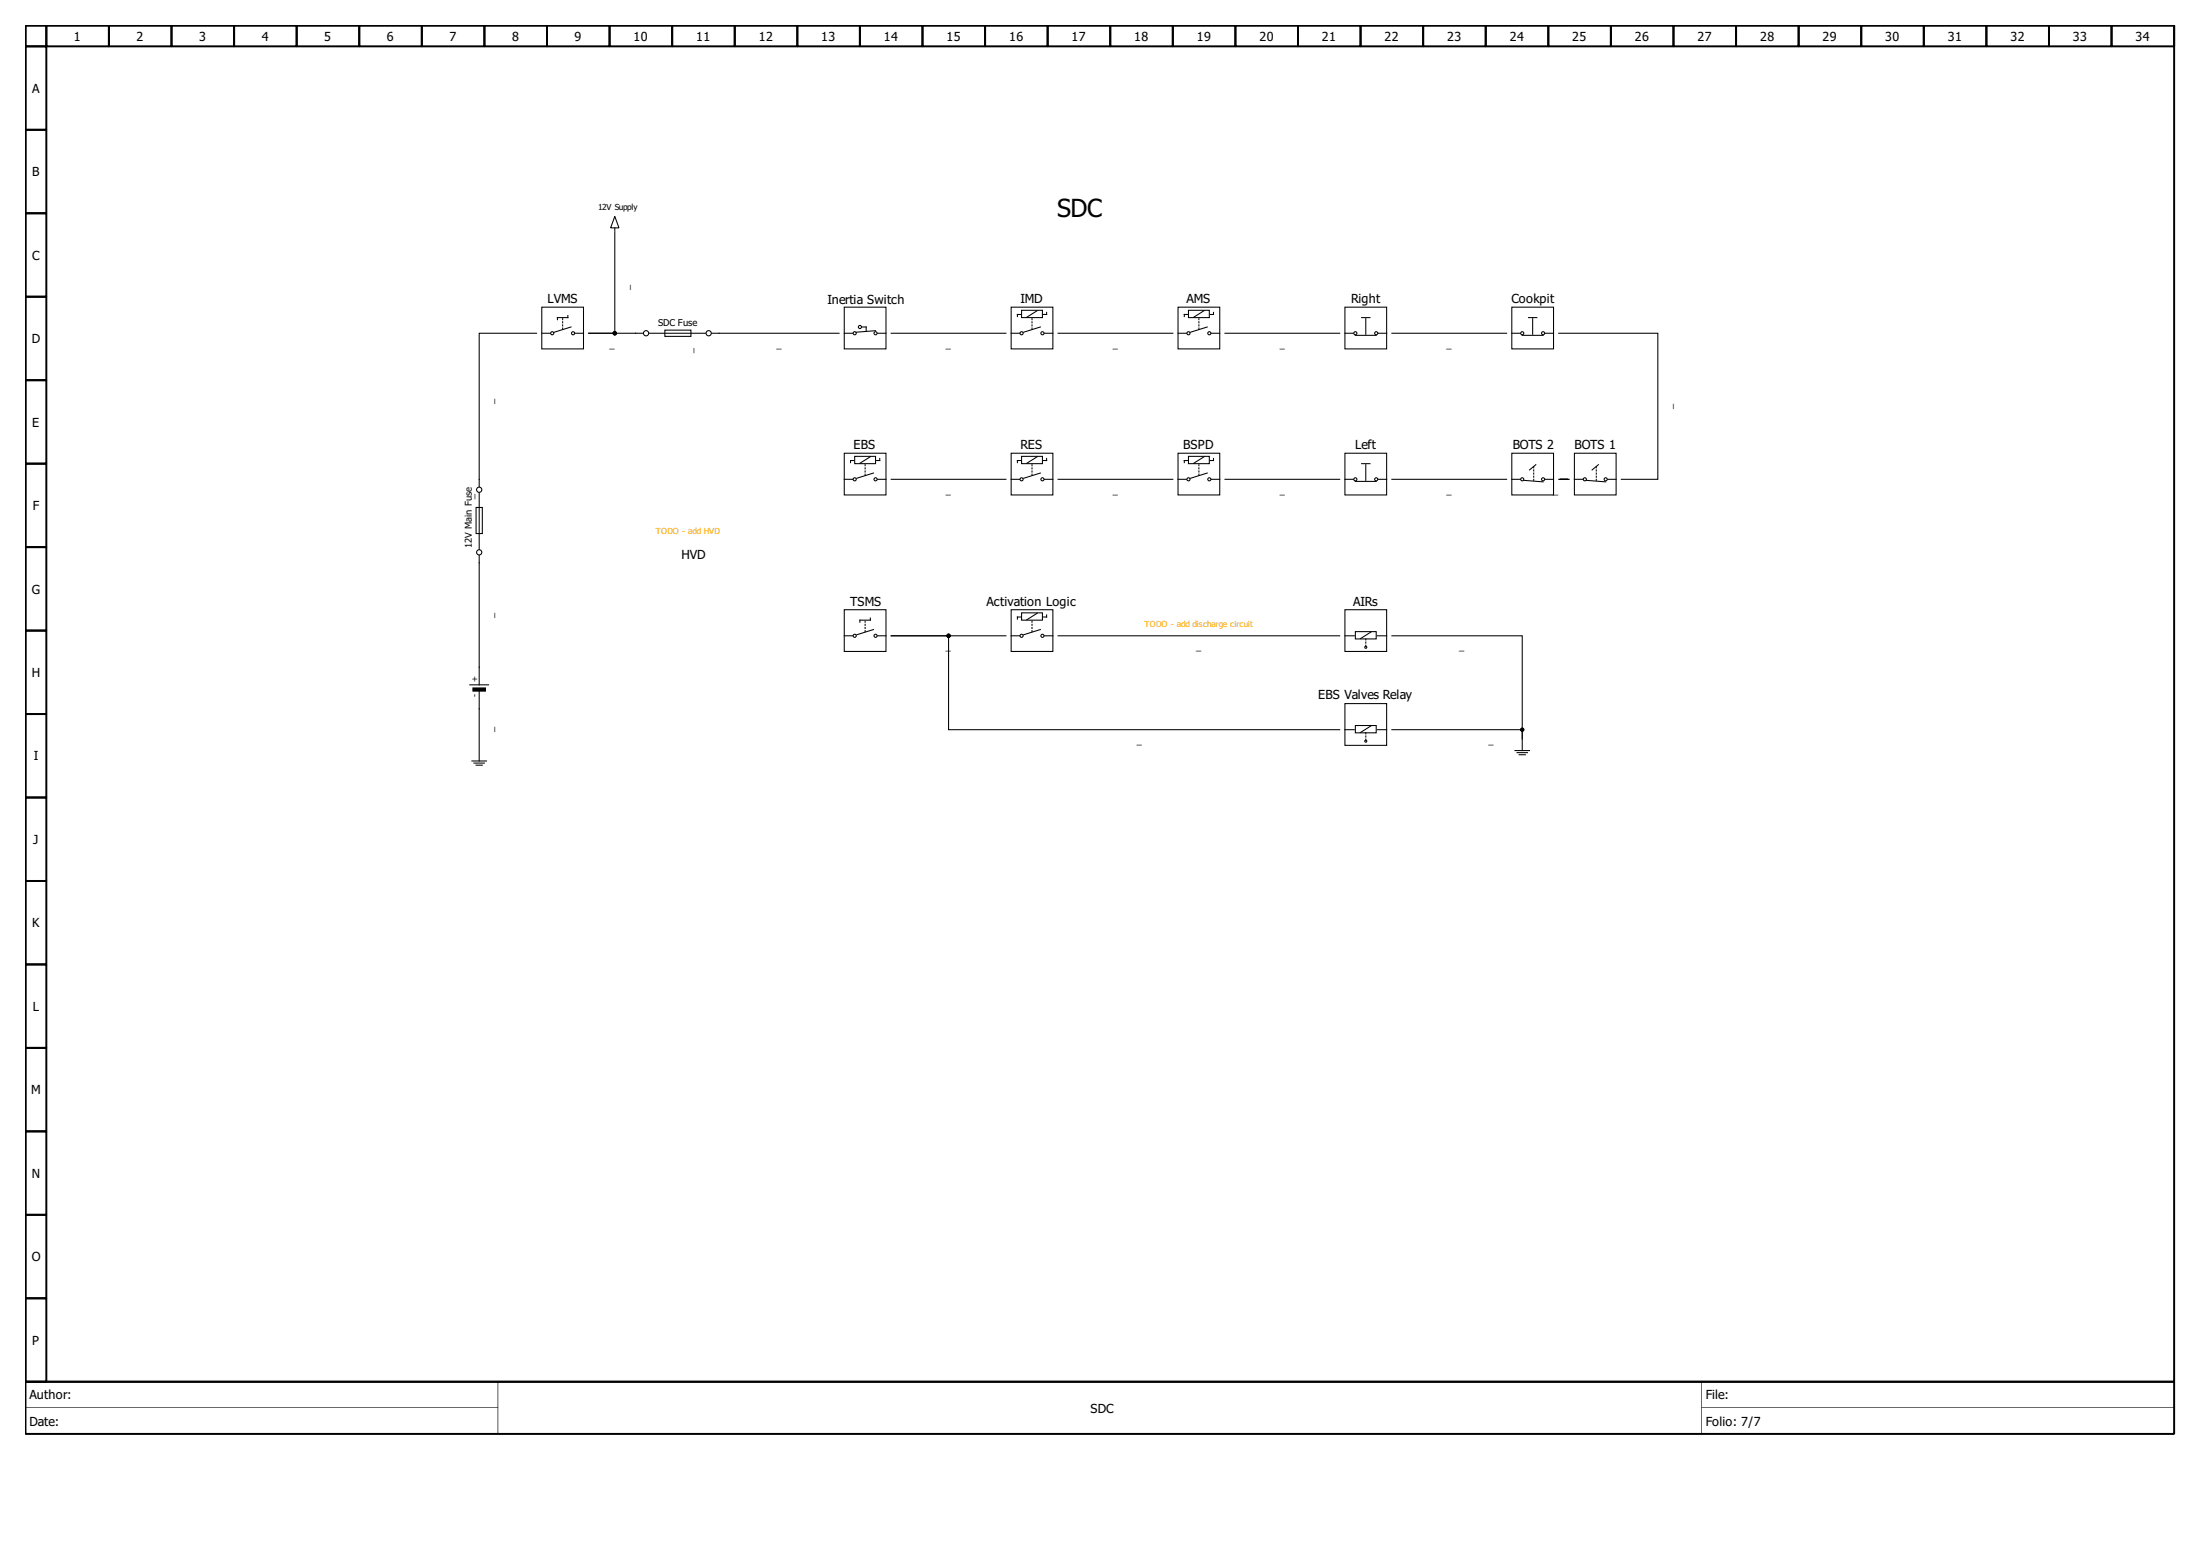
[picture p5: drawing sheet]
<svg xmlns="http://www.w3.org/2000/svg" width="297mm" height="210mm" viewBox="0 0 297 210" stroke-linecap="round" stroke-linejoin="round" font-family="sans-serif">
<g fill="#000">
<path d="M3.4 3.4h290.3v183.1l-.2 .1h-290.1zM3.4 3.4h.2v183.1h-.2v-.1h290.1v.1h-.1v-183.1h.1v.2h-290.1z"/>
<path d="M3.4 3.4h3v2.9l-.1 .1h-2.9zM3.4 3.4h.2v2.9h-.2v-.2h2.9v.2h-.2v-2.9h.2v.2h-2.9z"/>
<path d="M3.4 6.1h2.9l.1 .2v11.2l-.1 .2h-2.9v-.2zM3.4 6.3h.2v11.2h-.2v-.1h2.9v.1h-.2v-11.2h.2v.1h-2.9z"/>
<path d="M3.4 17.4h2.9l.1 .1v11.3l-.1 .1h-2.9v-.1zM3.4 17.5h.2v11.3h-.2v-.1h2.9v.1h-.2v-11.3h.2v.2h-2.9z"/>
<path d="M6.1 3.4h8.6h.1v2.9l-.1 .1h-8.4l-.2-.1zM6.3 3.4h.1v2.9h-.1v-.2h8.4v.2h-.1v-2.9h.1v.2h-8.4z"/>
<path d="M14.6 3.4h8.6h.1v2.9l-.1 .1h-8.5l-.1-.1zM14.7 3.4h.1v2.9h-.1v-.2h8.5v.2h-.2v-2.9h.2v.2h-8.5z"/>
<path d="M23 3.4h8.6h.1v2.9l-.1 .1h-8.4l-.2-.1zM23.2 3.4h.1v2.9h-.1v-.2h8.4v.2h-.1v-2.9h.1v.2h-8.4z"/>
<path d="M31.5 3.4h8.6h.1v2.9l-.1 .1h-8.5l-.1-.1zM31.6 3.4h.1v2.9h-.1v-.2h8.5v.2h-.2v-2.9h.2v.2h-8.5z"/>
<path d="M39.9 3.4h8.6h.1v2.9l-.1 .1h-8.4l-.2-.1zM40.1 3.4h.1v2.9h-.1v-.2h8.4v.2h-.1v-2.9h.1v.2h-8.4z"/>
<path d="M48.4 3.4h8.6h.1v2.9l-.1 .1h-8.5l-.1-.1zM48.5 3.4h.1v2.9h-.1v-.2h8.5v.2h-.2v-2.9h.2v.2h-8.5z"/>
<path d="M56.8 3.4h8.6h.1v2.9l-.1 .1h-8.4l-.2-.1zM57 3.4h.1v2.9h-.1v-.2h8.4v.2h-.1v-2.9h.1v.2h-8.4z"/>
<path d="M65.3 3.4h8.6h.1v2.9l-.1 .1h-8.5l-.1-.1zM65.4 3.4h.1v2.9h-.1v-.2h8.5v.2h-.2v-2.9h.2v.2h-8.5z"/>
<path d="M73.7 3.4h8.6h.1v2.9l-.1 .1h-8.4l-.2-.1zM73.9 3.4h.1v2.9h-.1v-.2h8.4v.2h-.1v-2.9h.1v.2h-8.4z"/>
<path d="M82.2 3.4h8.6h.1v2.9l-.1 .1h-8.5l-.1-.1zM82.3 3.4h.1v2.9h-.1v-.2h8.5v.2h-.2v-2.9h.2v.2h-8.5z"/>
<path d="M90.6 3.4h8.6h.1v2.9l-.1 .1h-8.4l-.2-.1zM90.8 3.4h.1v2.9h-.1v-.2h8.4v.2h-.1v-2.9h.1v.2h-8.4z"/>
<path d="M99.1 3.4h8.6h.1v2.9l-.1 .1h-8.5l-.1-.1zM99.2 3.4h.1v2.9h-.1v-.2h8.5v.2h-.2v-2.9h.2v.2h-8.5z"/>
<path d="M107.5 3.4h8.6h.1v2.9l-.1 .1h-8.4l-.2-.1zM107.7 3.4h.1v2.9h-.1v-.2h8.4v.2h-.1v-2.9h.1v.2h-8.4z"/>
<path d="M116 3.4h8.6h.1v2.9l-.1 .1h-8.5l-.1-.1zM116.1 3.4h.1v2.9h-.1v-.2h8.5v.2h-.2v-2.9h.2v.2h-8.5z"/>
<path d="M124.4 3.4h8.6h.1v2.9l-.1 .1h-8.4l-.2-.1zM124.6 3.4h.1v2.9h-.1v-.2h8.4v.2h-.1v-2.9h.1v.2h-8.4z"/>
<path d="M132.9 3.4h8.6h.1v2.9l-.1 .1h-8.5l-.1-.1zM133 3.4h.1v2.9h-.1v-.2h8.5v.2h-.2v-2.9h.2v.2h-8.5z"/>
<path d="M141.3 3.4h8.6h.1v2.9l-.1 .1h-8.4l-.2-.1zM141.5 3.4h.1v2.9h-.1v-.2h8.4v.2h-.1v-2.9h.1v.2h-8.4z"/>
<path d="M149.8 3.4h8.6h.1v2.9l-.1 .1h-8.5l-.1-.1zM149.9 3.4h.1v2.9h-.1v-.2h8.5v.2h-.2v-2.9h.2v.2h-8.5z"/>
<path d="M158.2 3.4h8.6h.1v2.9l-.1 .1h-8.4l-.2-.1zM158.4 3.4h.1v2.9h-.1v-.2h8.4v.2h-.1v-2.9h.1v.2h-8.4z"/>
<path d="M166.7 3.4h8.6h.1v2.9l-.1 .1h-8.5l-.1-.1zM166.8 3.4h.1v2.9h-.1v-.2h8.5v.2h-.2v-2.9h.2v.2h-8.5z"/>
<path d="M175.1 3.4h8.6h.1v2.9l-.1 .1h-8.4l-.2-.1zM175.3 3.4h.1v2.9h-.1v-.2h8.4v.2h-.1v-2.9h.1v.2h-8.4z"/>
<path d="M183.6 3.4h8.6h.1v2.9l-.1 .1h-8.5l-.1-.1zM183.7 3.4h.1v2.9h-.1v-.2h8.5v.2h-.2v-2.9h.2v.2h-8.5z"/>
<path d="M192 3.4h8.6h.1v2.9l-.1 .1h-8.4l-.2-.1zM192.2 3.4h.1v2.9h-.1v-.2h8.4v.2h-.1v-2.9h.1v.2h-8.4z"/>
<path d="M200.5 3.4h8.5h.2v2.9l-.2 .1h-8.4l-.1-.1zM200.6 3.4h.1v2.9h-.1v-.2h8.4v.2h-.1v-2.9h.1v.2h-8.4z"/>
<path d="M208.9 3.4h8.6h.1v2.9l-.1 .1h-8.5l-.1-.1zM209 3.4h.2v2.9h-.2v-.2h8.5v.2h-.1v-2.9h.1v.2h-8.5z"/>
<path d="M217.4 3.4h8.5h.2v2.9l-.2 .1h-8.4l-.1-.1zM217.5 3.4h.1v2.9h-.1v-.2h8.4v.2h-.1v-2.9h.1v.2h-8.4z"/>
<path d="M225.8 3.4h8.6h.1v2.9l-.1 .1h-8.5l-.1-.1zM225.9 3.4h.2v2.9h-.2v-.2h8.5v.2h-.1v-2.9h.1v.2h-8.5z"/>
<path d="M234.3 3.4h8.5h.2v2.9l-.2 .1h-8.4l-.1-.1zM234.4 3.4h.1v2.9h-.1v-.2h8.4v.2h-.1v-2.9h.1v.2h-8.4z"/>
<path d="M242.7 3.4h8.6h.1v2.9l-.1 .1h-8.5l-.1-.1zM242.8 3.4h.2v2.9h-.2v-.2h8.5v.2h-.1v-2.9h.1v.2h-8.5z"/>
<path d="M251.2 3.4h8.5h.2v2.9l-.2 .1h-8.4l-.1-.1zM251.3 3.4h.1v2.9h-.1v-.2h8.4v.2h-.1v-2.9h.1v.2h-8.4z"/>
<path d="M259.6 3.4h8.6h.1v2.9l-.1 .1h-8.5l-.1-.1zM259.7 3.4h.2v2.9h-.2v-.2h8.5v.2h-.1v-2.9h.1v.2h-8.5z"/>
<path d="M268.1 3.4h8.5h.2v2.9l-.2 .1h-8.4l-.1-.1zM268.2 3.4h.1v2.9h-.1v-.2h8.4v.2h-.1v-2.9h.1v.2h-8.4z"/>
<path d="M276.5 3.4h8.6h.1v2.9l-.1 .1h-8.5l-.1-.1zM276.6 3.4h.2v2.9h-.2v-.2h8.5v.2h-.1v-2.9h.1v.2h-8.5z"/>
<path d="M285 3.4h8.5h.2v2.9l-.2 .1h-8.4l-.1-.1zM285.1 3.4h.1v2.9h-.1v-.2h8.4v.2h-.1v-2.9h.1v.2h-8.4z"/>
<path d="M3.4 28.7h2.9l.1 .1v11.3l-.1 .1h-2.9v-.1zM3.4 28.8h.2v11.3h-.2v-.2h2.9v.2h-.2v-11.3h.2v.1h-2.9z"/>
<path d="M3.4 39.9h2.9l.1 .2v11.2l-.1 .2h-2.9v-.2zM3.4 40.1h.2v11.2h-.2v-.1h2.9v.1h-.2v-11.2h.2v.1h-2.9z"/>
<path d="M3.4 51.2h2.9l.1 .1v11.3l-.1 .1h-2.9v-.1zM3.4 51.3h.2v11.3h-.2v-.1h2.9v.1h-.2v-11.3h.2v.2h-2.9z"/>
<path d="M3.4 62.5h2.9l.1 .1v11.3l-.1 .1h-2.9v-.1zM3.4 62.6h.2v11.3h-.2v-.2h2.9v.2h-.2v-11.3h.2v.1h-2.9z"/>
<path d="M3.4 73.7h2.9l.1 .2v11.2l-.1 .2h-2.9v-.2zM3.4 73.9h.2v11.2h-.2v-.1h2.9v.1h-.2v-11.2h.2v.1h-2.9z"/>
<path d="M3.4 85h2.9l.1 .1v11.3l-.1 .1h-2.9v-.1zM3.4 85.1h.2v11.3h-.2v-.1h2.9v.1h-.2v-11.3h.2v.2h-2.9z"/>
<path d="M3.4 96.3h2.9l.1 .1v11.3l-.1 .1h-2.9v-.1zM3.4 96.4h.2v11.3h-.2v-.2h2.9v.2h-.2v-11.3h.2v.1h-2.9z"/>
<path d="M3.4 107.5h2.9l.1 .2v11.2l-.1 .2h-2.9v-.2zM3.4 107.7h.2v11.2h-.2v-.1h2.9v.1h-.2v-11.2h.2v.1h-2.9z"/>
<path d="M3.4 118.8h2.9l.1 .1v11.3l-.1 .1h-2.9v-.1zM3.4 118.9h.2v11.3h-.2v-.1h2.9v.1h-.2v-11.3h.2v.2h-2.9z"/>
<path d="M3.4 130.1h2.9l.1 .1v11.3l-.1 .1h-2.9v-.1zM3.4 130.2h.2v11.3h-.2v-.2h2.9v.2h-.2v-11.3h.2v.1h-2.9z"/>
<path d="M3.4 141.3h2.9l.1 .2v11.2l-.1 .2h-2.9v-.2zM3.4 141.5h.2v11.2h-.2v-.1h2.9v.1h-.2v-11.2h.2v.1h-2.9z"/>
<path d="M3.4 152.6h2.9l.1 .1v11.3l-.1 .1h-2.9v-.1zM3.4 152.7h.2v11.3h-.2v-.1h2.9v.1h-.2v-11.3h.2v.2h-2.9z"/>
<path d="M3.4 163.9h2.9l.1 .1v11.3l-.1 .1h-2.9v-.1zM3.4 164h.2v11.3h-.2v-.2h2.9v.2h-.2v-11.3h.2v.1h-2.9z"/>
<path d="M3.4 175.1h2.9l.1 .2v11.2l-.1 .1h-2.9v-.1zM3.4 175.3h.2v11.2h-.2v-.1h2.9v.1h-.2v-11.2h.2v.1h-2.9z"/>
<path d="M3.4 186.4h290.1l.2 .1v7.1l-.2 .1h-290.1zM3.4 186.5h.2v7.1h-.2v-.2h290.1v.2h-.1v-7.1h.1v.1h-290.1z"/>
<path d="M3.4 186.5h63.8v3.6h-63.8zM3.4 186.5v3.5h63.8v-3.5z"/>
<path d="M3.4 186.5h63.8v3.6h-63.8zM3.4 186.5v3.5h63.8v-3.5z"/>
<path d="M3.4 190h63.8v3.6h-63.8zM3.4 190v3.6h63.8v-3.6z"/>
<path d="M3.4 190h63.8v3.6h-63.8zM3.4 190v3.6h63.8v-3.6z"/>
<path d="M67.2 186.5h162.6v7.1h-162.6zM67.2 186.5v7.1h162.6v-7.1z"/>
<path d="M67.2 186.5h162.6v7.1h-162.6zM67.2 186.5v7.1h162.6v-7.1z"/>
<path d="M229.7 186.5h63.9v3.6h-63.9zM229.8 186.5v3.5h63.7v-3.5z"/>
<path d="M229.7 186.5h63.9v3.6h-63.9zM229.8 186.5v3.5h63.7v-3.5z"/>
<path d="M229.7 190h63.9v3.6h-63.9zM229.8 190v3.6h63.7v-3.6z"/>
<path d="M229.7 190h63.9v3.6h-63.9zM229.8 190v3.6h63.7v-3.6z"/>
</g>
<g fill="none" stroke="#000" stroke-width=".14">
<path d="M83 29.2l.6 1.6h-1.2zM83 30.8v.4M83 31.3v13.7h-3.5h7.3M72.4 45h-7.7v20.7M73.1 41.5h5.7v5.6h-5.7zM73.1 45h1.2M76.7 42.6v.3h-1.4v.3M77.1 44.1l-2.3 .7M77.7 45h1.1M87.7 45h7.6M89.8 44.6h3.5v.8h-3.5zM96.1 45h17.2"/>
<path d="M114 41.5h5.6v5.6h-5.6zM114 45h1.1M116.4 44.1h.5v.6M118.2 44.6l-2.6 .2M118.5 45h1.1M120.3 45h15.5M136.5 41.5h5.7v5.6h-5.7zM136.5 45h1.1M137.8 42.4h-.4v.3M137.9 41.9h2.8v1h-2.8zM140 41.9l-1.4 .9M140.5 44.1l-2.3 .7"/>
<path d="M141 45h1.2M141.3 42.2v.2h-.4M142.9 45h15.5M159.1 41.5h5.6v5.6h-5.6zM159.1 45h1.1M160.3 42.4h-.4v.3M160.5 41.9h2.8v1h-2.8zM162.6 41.9l-1.4 .9M163 44.1l-2.3 .7M163.6 45h1.1M163.8 42.2v.2h-.4M165.4 45h15.5"/>
<path d="M181.6 41.5h5.6v5.6h-5.6zM181.6 45h1.1M183 45.3h2.8M183.8 42.9h1.2M184.4 43v2.1M186.1 45h1.1M187.9 45h15.5M204.1 41.5h5.7v5.6h-5.7zM204.1 45h1.1M205.5 45.3h2.8M206.4 42.9h1.1M206.9 43v2.1"/>
<path d="M208.6 45h1.2M210.5 45h13.3v19.7h-4.9M64.3 68.5h.8v3.5h-.8zM64.7 75v17.4M64.7 66.5v7.6M114 61.2h5.6v5.6h-5.6zM114 64.7h1.1M115.3 62.2h-.5v.2M115.4 61.6h2.8v1h-2.8zM117.5 61.7l-1.4 .8M117.9 63.9l-2.2 .7M118.5 64.7h1.1"/>
<path d="M118.8 61.9v.3h-.4M120.3 64.7h15.5M136.5 61.2h5.7v5.6h-5.7zM136.5 64.7h1.1M137.8 62.2h-.4v.2M137.9 61.6h2.8v1h-2.8zM140 61.7l-1.4 .8M140.5 63.9l-2.3 .7M141 64.7h1.2M141.3 61.9v.3h-.4M142.9 64.7h15.5M159.1 61.2h5.6v5.6h-5.6z"/>
<path d="M159.1 64.7h1.1M160.3 62.2h-.4v.2M160.5 61.6h2.8v1h-2.8zM162.6 61.7l-1.4 .8M163 63.9l-2.3 .7M163.6 64.7h1.1M163.8 61.9v.3h-.4M165.4 64.7h15.5M181.6 61.2h5.6v5.6h-5.6zM181.6 64.7h1.1M183 65h2.8M183.8 62.6h1.2"/>
<path d="M184.4 62.7v2.1M186.1 64.7h1.1M187.9 64.7h15.5M204.1 61.2h5.7v5.6h-5.7zM204.1 64.7h1.1M205.7 64.8l2.6 .2M207.4 62.7l-.9 .7M208.6 64.7h1.2M210.5 64.7h1.4M212.6 61.2h5.6v5.6h-5.6zM212.6 64.7h1.1M214.2 64.8l2.6 .2"/>
<path d="M215.8 62.7l-.8 .7M217.1 64.7h1.1M63.4 92.4h2.6M64.7 93.3v7.9M114 82.3h5.6v5.6h-5.6zM114 85.8h1.1M117.5 83.4v.3h-1.4v.3M117.9 85l-2.2 .7M118.5 85.8h1.1M135.8 85.8h-15.5h7.8v12.7h52.8M136.5 82.3h5.7v5.6h-5.7zM136.5 85.8h1.1"/>
<path d="M137.8 83.3h-.4v.3M137.9 82.7h2.8v1h-2.8zM140 82.8l-1.4 .9M140.5 85l-2.3 .7M141 85.8h1.2M141.3 83v.3h-.4M142.9 85.8h38M181.6 82.3h5.6v5.6h-5.6zM181.6 95h5.6v5.6h-5.6zM181.6 85.8h1.3M181.6 98.5h1.3M183 85.3h2.8v.9h-2.8z"/>
<path d="M183 97.9h2.8v1h-2.8zM185.1 85.3l-1.4 .9M185.1 98l-1.4 .9M186 85.8h1.2M186 98.5h1.2M187.9 85.8h17.6v14v-1.3h-17.6M205.5 99.9v1.4M63.7 102.7h2M64 103h1.4M64.3 103.3h.8M64.7 101.3v1.4M204.5 101.3h2"/>
<path d="M204.8 101.6h1.4M205.1 101.9h.9"/>
<circle cx="74.6" cy="45" r=".21"/>
<circle cx="77.4" cy="45" r=".21"/>
<circle cx="87.2" cy="45" r=".35"/>
<circle cx="95.7" cy="45" r=".35"/>
<circle cx="115.4" cy="45" r=".21"/>
<circle cx="116.1" cy="44.1" r=".21"/>
<circle cx="118.2" cy="45" r=".21"/>
<circle cx="137.9" cy="45" r=".21"/>
<circle cx="140.7" cy="45" r=".21"/>
<circle cx="160.5" cy="45" r=".21"/>
<circle cx="163.3" cy="45" r=".21"/>
<circle cx="183" cy="45" r=".21"/>
<circle cx="185.8" cy="45" r=".21"/>
<circle cx="205.5" cy="45" r=".21"/>
<circle cx="208.3" cy="45" r=".21"/>
<circle cx="64.7" cy="66.1" r=".35"/>
<circle cx="64.7" cy="74.6" r=".35"/>
<circle cx="115.4" cy="64.7" r=".21"/>
<circle cx="118.2" cy="64.7" r=".21"/>
<circle cx="137.9" cy="64.7" r=".21"/>
<circle cx="140.7" cy="64.7" r=".21"/>
<circle cx="160.5" cy="64.7" r=".21"/>
<circle cx="163.3" cy="64.7" r=".21"/>
<circle cx="183" cy="64.7" r=".21"/>
<circle cx="185.8" cy="64.7" r=".21"/>
<circle cx="205.5" cy="64.7" r=".21"/>
<circle cx="208.3" cy="64.7" r=".21"/>
<circle cx="214" cy="64.7" r=".21"/>
<circle cx="216.8" cy="64.7" r=".21"/>
<circle cx="115.4" cy="85.8" r=".21"/>
<circle cx="118.2" cy="85.8" r=".21"/>
<circle cx="137.9" cy="85.8" r=".21"/>
<circle cx="140.7" cy="85.8" r=".21"/>
<circle cx="184.4" cy="87.4" r=".14"/>
<circle cx="184.4" cy="100" r=".14"/>
</g>
<path d="M76 43v1.4M139.3 43v1.4M161.9 43v1.4M116.8 62.7v1.4M139.3 62.7v1.4M161.9 62.7v1.4M207.1 64.8v-1.8M215.5 64.8v-1.8M116.8 83.9v1.4M139.3 83.9v1.4M184.4 86.2v1M184.4 98.9v1" fill="none" stroke="#000" stroke-width=".14" stroke-dasharray=".1 .3"/>
<g fill="#000" stroke="#000" stroke-width=".14">
<path d="M63.9 92.9h1.6v.4h-1.6z" fill-rule="evenodd"/>
<circle cx="83" cy="45" r=".21"/>
<circle cx="128.1" cy="85.8" r=".21"/>
<circle cx="205.5" cy="98.5" r=".21"/>
</g>
<text font-size="3.4" x="142.7" y="29.4">SDC</text>
<g font-size="1.7">
<text x="10" y="5.5">1</text>
<text x="18.4" y="5.5">2</text>
<text x="26.9" y="5.5">3</text>
<text x="35.3" y="5.5">4</text>
<text x="43.8" y="5.5">5</text>
<text x="52.2" y="5.5">6</text>
<text x="60.7" y="5.5">7</text>
<text x="69.1" y="5.5">8</text>
<text x="77.6" y="5.5">9</text>
<text x="85.5" y="5.5">10</text>
<text x="94" y="5.5">11</text>
<text x="102.4" y="5.5">12</text>
<text x="110.9" y="5.5">13</text>
<text x="119.3" y="5.5">14</text>
<text x="127.8" y="5.5">15</text>
<text x="136.2" y="5.5">16</text>
<text x="144.7" y="5.5">17</text>
<text x="153.1" y="5.5">18</text>
<text x="161.6" y="5.5">19</text>
<text x="170" y="5.5">20</text>
<text x="178.5" y="5.5">21</text>
<text x="186.9" y="5.5">22</text>
<text x="195.4" y="5.5">23</text>
<text x="203.8" y="5.5">24</text>
<text x="212.3" y="5.5">25</text>
<text x="220.7" y="5.5">26</text>
<text x="229.2" y="5.5">27</text>
<text x="237.6" y="5.5">28</text>
<text x="246.1" y="5.5">29</text>
<text x="254.5" y="5.5">30</text>
<text x="263" y="5.5">31</text>
<text x="271.4" y="5.5">32</text>
<text x="279.9" y="5.5">33</text>
<text x="288.3" y="5.5">34</text>
<text x="4.4" y="12.5">A</text>
<text x="4.4" y="23.8">B</text>
<text x="4.4" y="35.1">C</text>
<text x="73.9" y="40.9">LVMS</text>
<text x="111.7" y="41">Inertia Switch</text>
<text x="137.8" y="40.9">IMD</text>
<text x="160.2" y="40.9">AMS</text>
<text x="182.4" y="40.9">Right</text>
<text x="204.1" y="40.9">Cookpit</text>
<text x="4.3" y="46.3">D</text>
<text x="4.4" y="57.6">E</text>
<text x="115.3" y="60.6">EBS</text>
<text x="137.8" y="60.6">RES</text>
<text x="159.8" y="60.6">BSPD</text>
<text x="183" y="60.6">Left</text>
<text x="204.2" y="60.6">BOTS 2</text>
<text x="212.6" y="60.6">BOTS 1</text>
<text x="4.4" y="68.9">F</text>
<text x="92" y="75.4">HVD</text>
<text x="4.3" y="80.1">G</text>
<text x="114.8" y="81.8">TSMS</text>
<text x="133.2" y="81.7">Activation Logic</text>
<text x="182.7" y="81.7">AIRs</text>
<text x="4.3" y="91.4">H</text>
<text x="178" y="94.4">EBS Valves Relay</text>
<text x="4.6" y="102.7">I</text>
<text x="4.5" y="113.9">J</text>
<text x="4.4" y="125.2">K</text>
<text x="4.4" y="136.5">L</text>
<text x="4.2" y="147.7">M</text>
<text x="4.3" y="159">N</text>
<text x="4.3" y="170.3">O</text>
<text x="4.4" y="181.5">P</text>
<text x="4" y="188.9">Author:</text>
<text x="147.2" y="190.7">SDC</text>
<text x="230.3" y="188.9">File:</text>
<text x="4" y="192.4">Date:</text>
<text x="230.3" y="192.4">Folio: 7/7</text>
</g>
<g font-size="1.3">
<text x="85" y="39.1" transform="rotate(-90 85 39.1)">_</text>
<text x="82.3" y="47">_</text>
<text x="88.8" y="44">SDC Fuse</text>
<text x="93.9" y="47" transform="rotate(90 93.9 47)">_</text>
<text x="104.8" y="47">_</text>
<text x="127.7" y="47">_</text>
<text x="150.3" y="47">_</text>
<text x="172.8" y="47">_</text>
<text x="195.3" y="47">_</text>
<text x="66.7" y="54.6" transform="rotate(-90 66.7 54.6)">_</text>
<text x="225.8" y="55.2" transform="rotate(-90 225.8 55.2)">_</text>
<text x="64.3" y="66.7" transform="rotate(90 64.3 66.7)">_</text>
<text x="127.7" y="66.7">_</text>
<text x="150.3" y="66.7">_</text>
<text x="172.8" y="66.7">_</text>
<text x="195.3" y="66.7">_</text>
<text x="209.7" y="66.7">_</text>
<text x="63.7" y="74" transform="rotate(-90 63.7 74)">12V Main Fuse</text>
<text x="66.7" y="83.4" transform="rotate(-90 66.7 83.4)">_</text>
<text x="127.7" y="87.8">_</text>
<text x="161.5" y="87.8">_</text>
<text x="197" y="87.8">_</text>
<text x="66.7" y="98.8" transform="rotate(-90 66.7 98.8)">_</text>
<text x="153.5" y="100.5">_</text>
<text x="201" y="100.5">_</text>
</g>
<g font-size="1.1">
<text x="80.8" y="28.4">12V Supply</text>
<text x="63.8" y="91.3" transform="rotate(90 63.8 91.3)">+</text>
<text x="63.8" y="93.7" transform="rotate(90 63.8 93.7)">-</text>
</g>
<g font-size="1.1" fill="#fa0">
<text x="88.6" y="72">TODO - add HVD</text>
<text x="154.5" y="84.7">TODO - add discharge circuit</text>
</g>
</svg>
